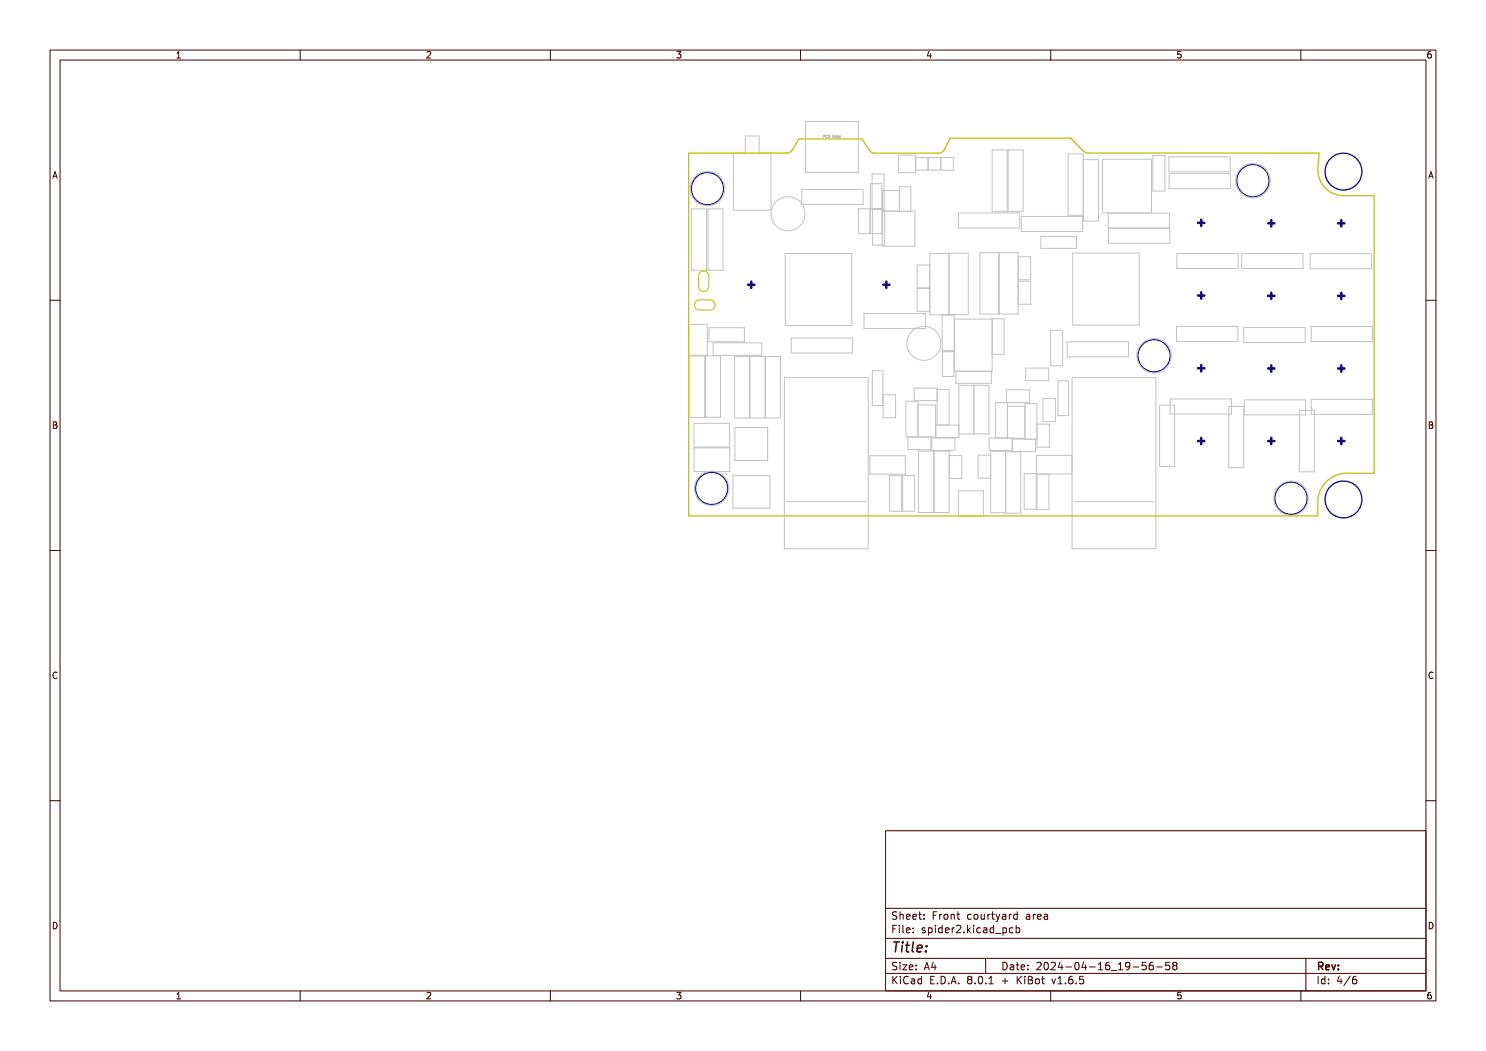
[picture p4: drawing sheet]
<svg xmlns="http://www.w3.org/2000/svg" width="297mm" height="210mm" viewBox="0 0 297 210" stroke-linecap="round" stroke-linejoin="round" font-family="sans-serif">
<g fill="none" stroke="#c2c2c2" stroke-width=".2">
<path d="M149 27.2h2.7v3.3h2.4v11.5h-7.5v-11.5h2.4zM160.2 37.9h12.3v3h-12.3zM161 24.3h10.6v10.1h-10.6zM164.6 27.3l.2-.1v-.2h-.2v.5M165.3 27a.23 .23 0 0 0-.3 .3 .23 .23 0 0 0 .3 .2M165.3 27h.1M165.6 27.2h.1M165.8 27h-.2v.5h.2l-.1-.3M165.8 27h.1M165.8 27l-.1 .2M166.4 27.2h.2M166.7 27h-.3v.5h.3"/>
<path d="M167.1 27v.5h-.2v-.3h.2M167.6 27.5h-.3l.1-.3h.2v.4h-.3M167.8 27.3l.2-.1h-.2v.3h.2M173.9 36.7h2.3v5h-2.3zM176.4 38.1h3.4v4.1h-3.4zM179.6 31h3.5v3.5h-3.5zM179.7 37.3h2.3v5h-2.3zM183 31.5h7.6v2.5h-7.6zM185.5 31.5v2.5M188 31.5v2.5M188.1 31.5v2.5M198.3 30h3v12.2h-3z"/>
<path d="M201.5 29.9h3v12.3h-3zM213.5 30.7h3v12.3h-3zM216.6 31.9h3v12.3h-3zM220.3 31.8h9.9v10.7h-9.9zM230.4 31.1h2.4v7.1h-2.4zM233.6 31.3h12.3v3h-12.3zM233.7 34.7h12.2v3h-12.2zM138.2 41.7h3v12.3h-3zM141.5 41.7h3v12.3h-3zM157 50.6h13.2v14.5h-13.2zM171.6 41.7h2.3v5h-2.3zM173.9 41.7h2.3v5h-2.3z"/>
<path d="M174.4 41.8v7.2h2.4v-7.2h-2.5v-7h2.4v7M176.4 42.2h6.5v7h-6.5zM183.3 52.9h2.5v4.6h-2.5zM183.3 57.6h2.5v4.6h-2.5zM185.9 50.6h3.7v12.3h-3.7zM189.7 50.6h3.8v12.3h-3.8zM191.6 42.5h12.2v3h-12.2zM195.8 50.5h3.8v12.3h-3.8zM199.7 50.5h3.8v12.3h-3.8zM203.5 51.3h2.5v4.6h-2.5M203.5 56.2h2.5v4.6h-2.5M204.1 43.2h12.3v3h-12.3z"/>
<path d="M208 47.2h7.2v2.4h-7.2zM214.4 50.6h13.3v14.3h-13.3zM221.5 45.6v3h12.3v-3h-12.3v-3h12.3v3M235.2 50.6h12.3v3h-12.3zM248.2 50.6h12.2v3h-12.2zM261.9 50.7h12.2v3h-12.2zM137.8 64.8h3.6v6.2h-3.6zM137.9 71.1h3v12.3h-3zM141 71.1h3v12.3h-3zM141.7 65.5h7.1v2.8h-7.1zM142.5 68.5h9.7v2.5h-9.7zM146.8 71.2h3v12.3h-3z"/>
<path d="M149.9 71.3h3v12.2h-3zM153 71.2h3v12.3h-3zM156.8 75.5h16.7v34.2h-16.7zM158.1 67.5h12.3v3h-12.3zM172.7 62.6h12.3v3h-12.3zM174.3 74.1h2.1v6.9h-2.1zM176.5 78.9h2.5v4.6h-2.5zM187.3 77.8h2.4v7.1h-2.4v-7.3h-4.6v2.5h4.6M188.3 63h2.4v7h-2.4zM188.4 70.3h2.3v4.9h-2.3zM191 74.2h7.1v2.4h-7.1zM191.6 77h6.1v9.7h-6.1z"/>
<path d="M194.6 77v9.7M194.7 77v9.7M198.3 63.8h-7.5v10.4h7.5v-10.5h2.4v7.1h-2.4M201.1 77.9h4.6v2.5h-4.6zM205 73.5h4.6v2.5h-4.6zM208.5 79.7h2.5v4.6h-2.5zM210 66h2.4v7.1h-2.4zM211.5 76.1h2.1v7h-2.1zM213.3 68.3h12.3v3h-12.3zM214.3 75.5h16.7v34.2h-16.7zM233.9 79.7h12.2v3h-12.2zM235.1 65.2h12.3v3h-12.3z"/>
<path d="M248.6 65.4h12.3v3h-12.3zM248.7 79.9h12.3v3h-12.3zM262.1 65.3h12.2v3h-12.2zM262.1 79.8h12.2v3h-12.2zM138.7 84.6h7.1v4.7h-7.1zM138.8 89.5h7.1v4.7h-7.1zM146.5 95h7.4v6.5h-7.4zM146.9 85.4h6.5v6.6h-6.5zM173.9 91h7.1v3.7h-7.1zM177.8 95.1h2.4v7h-2.4zM180.4 95.1h2.4v7h-2.4zM181.5 87.3h4.6v2.5h-4.6z"/>
<path d="M183.5 87.3v-7.1h-2.5v7.1h6v-6.4h-3.5v6.4M183.6 90.1h3v12.3h-3zM186.3 87.5h4.5v2.5h-4.5zM186.7 90.1h3v12.3h-3zM187 85h4.7v2.5h-4.7zM189.7 91h2.5v4.6h-2.5M191.6 98.1h5v5h-5zM197.7 87.5h4.6v2.5h-4.6zM198 91h-2.5v4.6h2.5M201 90.3h3v12.2h-3v-12.3h-3v12.3h3M201.4 87.5h-2.4v-7.1h2.4v7.2h3.4M201.4 81.2h3.4"/>
<path d="M204.7 94.7h2.4v7.1h-2.4zM206.9 87.7v2.6h-4.6v-2.6h4.9M207.2 84.7h2.5v4.7h-2.5v-8.8h-2.4v7.1M207.2 94.7h2.5v7.1h-2.5zM214.3 91h-7.2v3.7h7.2M231.8 81h3v12.2h-3zM245.6 81.2h3v12.3h-3zM259.7 82h3v12.3h-3zM157.3 100.2h15.7M214.8 100.2h15.7"/>
<circle cx="141.4" cy="37.7" r="3.5"/>
<circle cx="250.4" cy="36.1" r="3.5"/>
<circle cx="157.5" cy="42.7" r="3.4"/>
<circle cx="184.6" cy="68.6" r="3.4"/>
<circle cx="230.7" cy="71.1" r="3.5"/>
<circle cx="142.2" cy="97.6" r="3.5"/>
<circle cx="258" cy="99.6" r="3.5"/>
</g>
<path d="M137.6 30.6h19.5a1.39 1.39 0 0 0 1.3-.7l1.3-2.1h12.6l1.4 2.1a1.39 1.39 0 0 0 1.3 .7h12.5a1.39 1.39 0 0 0 1.2-.7l1.2-2.3h24.1l2.3 2.4a1.7 1.7 0 0 0 1.3 .6h46l-.2 3.5a5.1 5.1 0 0 0 5.2 5h6v55.5h-4.5a5.9 5.9 0 0 0-6.7 5v3.5h-125.8z" fill="none" stroke="#c2c200" stroke-width=".25"/>
<path d="M139.9 54.4a1.03 1.03 0 0 1 1.1-.2 1.03 1.03 0 0 1 .7 1v2a1.02 1.02 0 0 1-1.1 1 1.02 1.02 0 0 1-1-1v-2zM139.1 60.2l.7-.3h2.1a1.02 1.02 0 0 1 1 1 1.02 1.02 0 0 1-1 1h-2.1a1.02 1.02 0 0 1-.9-.6 1.02 1.02 0 0 1 .2-1.1z" fill="none" stroke="#c2c200" stroke-width=".2"/>
<g fill="none" stroke="#000084" stroke-width=".25">
<circle cx="268.5" cy="34.3" r="3.7"/>
<circle cx="268.5" cy="99.8" r="3.7"/>
</g>
<g fill="none" stroke="#000084" stroke-width=".5">
<path d="M149.5 56.9h1.3M150.1 56.3v1.2M176.5 56.9h1.3M177.2 56.3v1.2M239.4 59.1h1.3M239.4 44.5h1.3M240.1 43.9v1.3M240.1 58.4v1.3M253.4 44.6h1.3M253.4 59.1h1.3M254.1 44v1.3M254.1 58.5v1.3"/>
<path d="M267.4 44.6h1.3M267.4 59.1h1.3M268.1 44v1.3M268.1 58.5v1.3M239.4 73.6h1.3M240.1 73v1.2M253.4 73.6h1.3M254.1 73v1.3M267.4 73.6h1.3M268.1 73v1.3M239.4 88.1h1.3M240.1 87.5v1.3"/>
<path d="M253.4 88.1h1.3M254.1 87.5v1.3M267.4 88.1h1.3M268.1 87.5v1.3"/>
</g>
<g fill="none" stroke="#000084" stroke-width=".2">
<circle cx="141.4" cy="37.7" r="3.2"/>
<circle cx="250.4" cy="36.1" r="3.2"/>
<circle cx="230.7" cy="71.1" r="3.2"/>
<circle cx="142.2" cy="97.6" r="3.2"/>
<circle cx="258" cy="99.6" r="3.2"/>
</g>
<g fill="none" stroke="#480000" stroke-width=".2">
<path d="M10 10h277v190h-277zM12 12h273v186h-273zM35.3 10.7l.4-.4v1.3M35.3 11.6h.8M60 10v2M85.3 10.4l.5-.1 .3 .4-.8 .9h.8M110 10v2M135.3 10.3h.8l-.4 .5 .3 .1v.6l-.2 .1-.5-.1M160 10v2M185.7 10.2l-.4 1h.9M186 10.7v.9M210 10v2"/>
<path d="M236 10.3h-.6l-.1 .6 .2-.1 .5 .1 .1 .1-.1 .5-.2 .1-.5-.1M260 10v2M286 10.3l-.4 .1-.2 .2-.1 .7 .3 .3 .4-.1 .1-.5-.1-.1-.4-.1-.3 .2M10.6 35.6l.4-1.3 .4 1.3M10.7 35.2h.6M285.6 35.6l.4-1.3 .4 1.3M285.7 35.2h.6M10 60h2M285 60h2M10.7 84.3h.4l.2 .2-.2 .4 .2 .1 .1 .3-.2 .3h-.5zM10.7 84.9h.4M285.7 84.3h.4l.2 .2-.2 .4 .2 .1 .1 .3-.2 .3h-.5z"/>
<path d="M285.7 84.9h.4M10 110h2M285 110h2M11.4 134.4a.62 .62 0 0 0-.9 .5 .62 .62 0 0 0 .7 .7l.2-.1M286.4 134.4a.62 .62 0 0 0-.9 .5 .62 .62 0 0 0 .7 .7l.2-.1M10 160h2M285 160h2M177 166h108v32h-108zM10.7 184.3a.66 .66 0 0 1 .7 .6 .66 .66 0 0 1-.7 .7zM35.3 199.6h.8M35.3 198.7l.4-.4v1.3M60 198v2"/>
<path d="M85.3 198.4l.5-.1 .3 .4-.8 .9h.8M110 198v2M135.3 198.3h.8l-.4 .5 .3 .1v.6l-.2 .1-.5-.1M160 198v2M177 181.5h108M177 187.5h108M177 191.5h108M177 194.5h108M178.5 185.6h.5M178.5 195.1v1.5M178.7 195.7l.6 .9M179.2 184.9h-.7v1.5"/>
<path d="M179.2 182.3l-.5-.1-.2 .1v.5l.6 .2 .1 .4-.2 .3-.6-.1M179.2 192.4l-.5-.1-.2 .1v.5l.6 .2 .1 .4-.2 .3-.6-.1M179.3 195.1l-.8 .8M179.7 184.9v.1M179.7 185.4v1M179.9 182.8l.2-.1 .4 .1v.9M179.9 182.2v1.5M179.9 192.3v.1M179.9 192.8v1M180 195.1v.1M180 195.6v1M180.5 184.9v1.3l.2 .2"/>
<path d="M180.5 192.8h.7l-.7 1h.7M181.2 183.2l.7-.2-.1-.2-.4-.1-.2 .2v.7h.6M181.2 185.9l.7-.2-.1-.2-.4-.1-.2 .2v.7h.6M181.5 195.2a.71 .71 0 0 0-1 .5 .71 .71 0 0 0 .7 .9l.3-.2M181.7 193.3l.8-.2-.1-.2-.4-.1-.3 .2 .1 .7h.6M182.2 195.7h.5l.1 .9M182.5 183.2l.7-.2-.1-.2-.4-.1-.2 .2v.7h.6M182.5 186.2v.2M182.5 185.5v.1M182.8 195.9l-.5 .1-.2 .2 .2 .4 .5-.1M183.1 193.6v.2M183.1 192.9v.1"/>
<path d="M183.6 182.7h.6M183.8 182.2v1.3l.4 .2M184.2 195.7l-.5-.1-.2 .3 .1 .6h.6M184.2 195.1v1.5M184.7 183.5v.2M184.7 182.8v.1M184.7 193.8l.5-1.5 .5 1.5M184.9 185.5l-.4-.1-.2 .2 .1 .2 .5 .2v.3h-.6M184.9 193.4h.7M185.6 185.5l.4-.1 .3 .3-.1 .6h-.6M185.6 185.4v1.5M185.7 198.2l-.4 1h.9"/>
<path d="M186 198.7v.9M186 195.8h.5M186.5 182.9h.5M186.5 192.2l-.3 1.1h.9M186.7 195.1h-.7v1.5h.7M186.9 192.8v1M187 184.9v.1M187 185.4v1M187.2 182.2h-.7v1.5M187.4 196.4v.2M187.8 182.7v1M188.1 195.1a.76 .76 0 0 1 .9 .7 .76 .76 0 0 1-.9 .8z"/>
<path d="M188.2 182.7l-.4 .3M188.3 185.5l-.4-.1-.3 .3 .1 .6h.6M188.3 184.9v1.5M188.7 182.8l.3-.1 .4 .1 .1 .6-.2 .2-.3 .1-.3-.2zM189 185.9l.7-.2-.1-.2-.4-.1-.2 .2v.7h.6M189.6 196.4v.2M190.1 182.8l.2-.1 .4 .1v.9M190.1 182.7v1M190.1 196.6l.5-1.5 .5 1.5M190.2 196.2h.8M190.3 185.4v1M190.7 185.4l-.4 .3"/>
<path d="M191.2 185l.5-.1 .3 .4-.9 1.1h.9M191.2 182.7h.6M191.5 182.2v1.3l.3 .2M191.6 196.4v.2M192.7 186.2v.2M193.4 184.9v1.5M193.5 185.8l.5 .6M193.7 195.7l-.3-.3 .3-.3h.3l.2 .3-.2 .3M193.7 195.7l-.3 .3 .1 .4 .2 .2 .4-.1 .1-.2v-.3l-.2-.3M193.7 195.7h.3M194 185.4l-.6 .6M194.1 182.8l-.4-.1-.3 .3 .1 .6h.6"/>
<path d="M194.6 184.9v.1M194.6 185.4v1M194.7 182.8l.3-.1 .4 .1 .1 .6-.2 .2-.3 .1-.3-.2zM194.9 196.4v.2M195.7 195.2l.2-.1a.8 .8 0 0 1 .5 .7 .8 .8 0 0 1-.5 .8l-.2-.2-.2-.4zM196 185.5l-.5-.1-.3 .3 .2 .6h.6M196.1 182.7l.1 .9 .3 .1 .2-.2M196.6 185.5h.6v.9M196.7 182.7v1M197 191.5v3M197 196.4v.2M197.2 185.7l-.5 .1-.2 .2 .2 .4 .5-.1"/>
<path d="M197.5 182.7v1M197.7 196.6h.8M197.7 195.5l.4-.4v1.5M197.9 182.7l-.4 .3M198.2 182.7h.5M198.4 182.2v1.3l.3 .2M198.6 185.5l-.4-.1-.3 .3 .1 .6h.6M198.6 184.9v1.5M199 186.5h1.1M199.1 182.7l.4 1M199.5 183.7l-.4 .5M199.8 182.7l-.3 1"/>
<path d="M200.3 196h1.2M200.4 182.8h.6v.9M200.5 185.5l.4-.1 .3 .3-.2 .6h-.5M200.5 185.4v1.5M200.5 192.3a.76 .76 0 0 1 .8 .7 .76 .76 0 0 1-.8 .8zM200.9 195.4v1.2M201 183l-.5 .1-.2 .2 .2 .4 .5-.1M201.7 182.7v1M202 192.9h.5l.1 .9M202.2 182.7l-.5 .3M202.5 185.5l-.5-.1-.3 .3 .2 .6h.6M202.6 193.1l-.5 .1-.2 .2 .2 .4 .5-.1"/>
<path d="M203.1 185.5l.4-.1 .3 .3-.1 .6h-.6M203.1 184.9v1.5M203.1 192.8h.6M203.3 182.8l-.4-.1-.3 .3 .1 .6h.6M203.3 182.2v1.5M203.3 192.3v1.3l.4 .2M203.3 195.1v1.5M203.5 195.7l.7 .9M204.1 193.3l.7-.2-.1-.2-.4-.1-.2 .2 .1 .7h.5M204.2 195.1l-.9 .8M204.8 195.1v.1M204.8 195.6v1"/>
<path d="M205.2 182.8h.5l.1 .9M205.5 192.9v.1M205.5 193.6v.2M205.5 195.1h.5l.3 .3-.3 .4 .3 .1 .1 .4-.3 .3h-.6zM205.5 195.8h.5M205.8 183l-.5 .1-.2 .2 .2 .4 .5-.1M206.5 182.7v1M207 182.7l-.5 .3M207 195.7l.2-.1 .5 .1v.6l-.1 .2-.4 .1-.2-.2zM207.2 192.4l.6-.1 .3 .4-.9 1.1h.9M207.4 183.2l.7-.2-.1-.2-.4-.1-.2 .2 .1 .7h.5M208.2 195.6h.5"/>
<path d="M208.4 195.1v1.3l.3 .2M208.7 182.8h.6l.1 .9M208.8 192.4l.2-.1a.8 .8 0 0 1 .5 .7 .8 .8 0 0 1-.5 .8l-.2-.2-.1-.4zM209.4 183l-.5 .1-.2 .2 .2 .4 .5-.1M210 198v2M210.1 192.4l.6-.1 .3 .4-1 1.1h1M210.2 195.6l.4 1 .4-1M211.5 196.6h.8M211.5 195.5l.4-.4v1.5M211.9 192.2l-.4 1.1h1M212.2 192.8v1M213 196.4v.2"/>
<path d="M213 193.2h1.2M214.3 195.1l-.4 .1a1.01 1.01 0 0 0 0 1.4l.5-.2 .1-.5-.3-.2h-.3l-.3 .2M215 192.4l.2-.1a.8 .8 0 0 1 .5 .7 .8 .8 0 0 1-.5 .8 1 1 0 0 1-.2-1.4zM215.1 196.4v.2M216.5 195.1h-.7l-.1 .7 .3-.1h.5l.1 .2-.1 .5-.2 .2-.6-.2M216.6 192.2l-.4 1.1h1M217 192.8v1M217.7 193.2h1.2M219.5 193.8h.9M219.5 192.7l.5-.4v1.5M221.7 192.3l-.5 .1a1.01 1.01 0 0 0 0 1.4l.5-.2 .1-.5-.3-.2h-.3l-.2 .2M222.1 193.9h1.1"/>
<path d="M223.5 193.8h.9M223.5 192.7l.5-.4v1.5M225.8 192.9l-.3 .3h-.3l-.2-.3 .1-.5 .4-.1 .2 .1a.99 .99 0 0 1-.3 1.4h-.3M226.5 193.2h1.1M229 192.3h-.7l-.1 .7 .3-.1h.5l.1 .2-.1 .5-.2 .2-.6-.2M230.4 192.3l-.4 .1a1.01 1.01 0 0 0 0 1.4l.5-.2v-.5l-.3-.2h-.2l-.3 .2M231.2 193.2h1.1M233.7 192.3h-.7v.7l.2-.1h.5l.1 .2-.1 .5-.2 .2-.5-.2M234.7 192.9l-.3 .3 .1 .4 .2 .2 .4-.1 .1-.2v-.4l-.2-.2M234.7 192.9l-.3-.3 .3-.3h.3l.2 .3-.2 .3M234.7 192.9h.3M236 198.3h-.6l-.1 .6 .2-.1 .5 .1 .1 .1-.1 .5-.2 .1-.5-.1"/>
<path d="M260 198v2M261 191.5v6.5M263.5 195.1v1.5M264.8 195.1v1.5M264.8 195.7l-.4-.1-.3 .3 .1 .6h.6M265.5 196.4v.2M265.5 195.7v.1M267.7 195l-.4 1.1h.9M268 195.6v1M269.9 195l-1.3 1.9M271 195.1l-.4 .1a1.01 1.01 0 0 0 0 1.4l.5-.2 .1-.5-.3-.2h-.4l-.2 .2M285.7 184.3a.66 .66 0 0 1 .7 .6 .66 .66 0 0 1-.7 .7z"/>
<path d="M286 198.3l-.4 .1-.2 .2-.1 .7 .3 .3 .4-.1 .1-.5-.1-.1-.4-.1-.3 .2"/>
</g>
<g fill="none" stroke="#480000" stroke-width=".3">
<path d="M178.6 188.2h1.2M179.2 188.2l-.3 2M180.4 188.9l-.2 1.3M180.4 188.2v.2M181 188.9h.8M181.4 188.2l-.2 1.7v.2l.4 .1M182.5 188.2l-.2 1.7 .3 .3M183.3 189.5l1-.1-.1-.4-.5-.1-.3 .3-.1 .9h.8M185.1 190l-.1 .2M185.2 189v.2M263.6 193.1l.7-.1 .1-.2-.1-.4-.2-.1h-.5v1.5M263.9 193.1l.5 .7"/>
<path d="M265 193.3l.7-.2-.1-.3h-.4l-.2 .2 .1 .7h.5M266.2 192.8l.4 1 .3-1M267.5 193.6v.2M267.5 192.8v.2"/>
</g>
<text font-size="2.7" fill="#fff" x="178" y="190.3">Title:</text>
<g font-size="2" fill="#fff">
<text x="178" y="183.7">Sheet: Front courtyard area</text>
<text x="178" y="186.4">File: spider2.kicad_pcb</text>
<text x="178" y="196.6">KiCad E.D.A. 8.0.1 + KiBot v1.6.5</text>
<text x="178" y="193.8">Size: A4</text>
<text x="200" y="193.8">Date: 2024-04-16_19-56-58</text>
<text x="263" y="193.8">Rev:</text>
<text x="263" y="196.6">Id: 4/6</text>
</g>
<g font-size="1.7" fill="#fff">
<text x="35" y="11.6">1</text>
<text x="85" y="11.6">2</text>
<text x="135" y="11.6">3</text>
<text x="185" y="11.6">4</text>
<text x="235" y="11.6">5</text>
<text x="285" y="11.6">6</text>
<text x="10.5" y="35.6">A</text>
<text x="285.5" y="35.6">A</text>
<text x="10.5" y="85.7">B</text>
<text x="285.5" y="85.7">B</text>
<text x="10.5" y="135.6">C</text>
<text x="285.5" y="135.6">C</text>
<text x="10.5" y="185.7">D</text>
<text x="285.5" y="185.7">D</text>
<text x="35" y="199.6">1</text>
<text x="85" y="199.6">2</text>
<text x="135" y="199.6">3</text>
<text x="185" y="199.6">4</text>
<text x="235" y="199.6">5</text>
<text x="285" y="199.6">6</text>
</g>
<text font-size=".7" fill="#fff" x="164.7" y="27.5">PCB Edge</text>
</svg>
